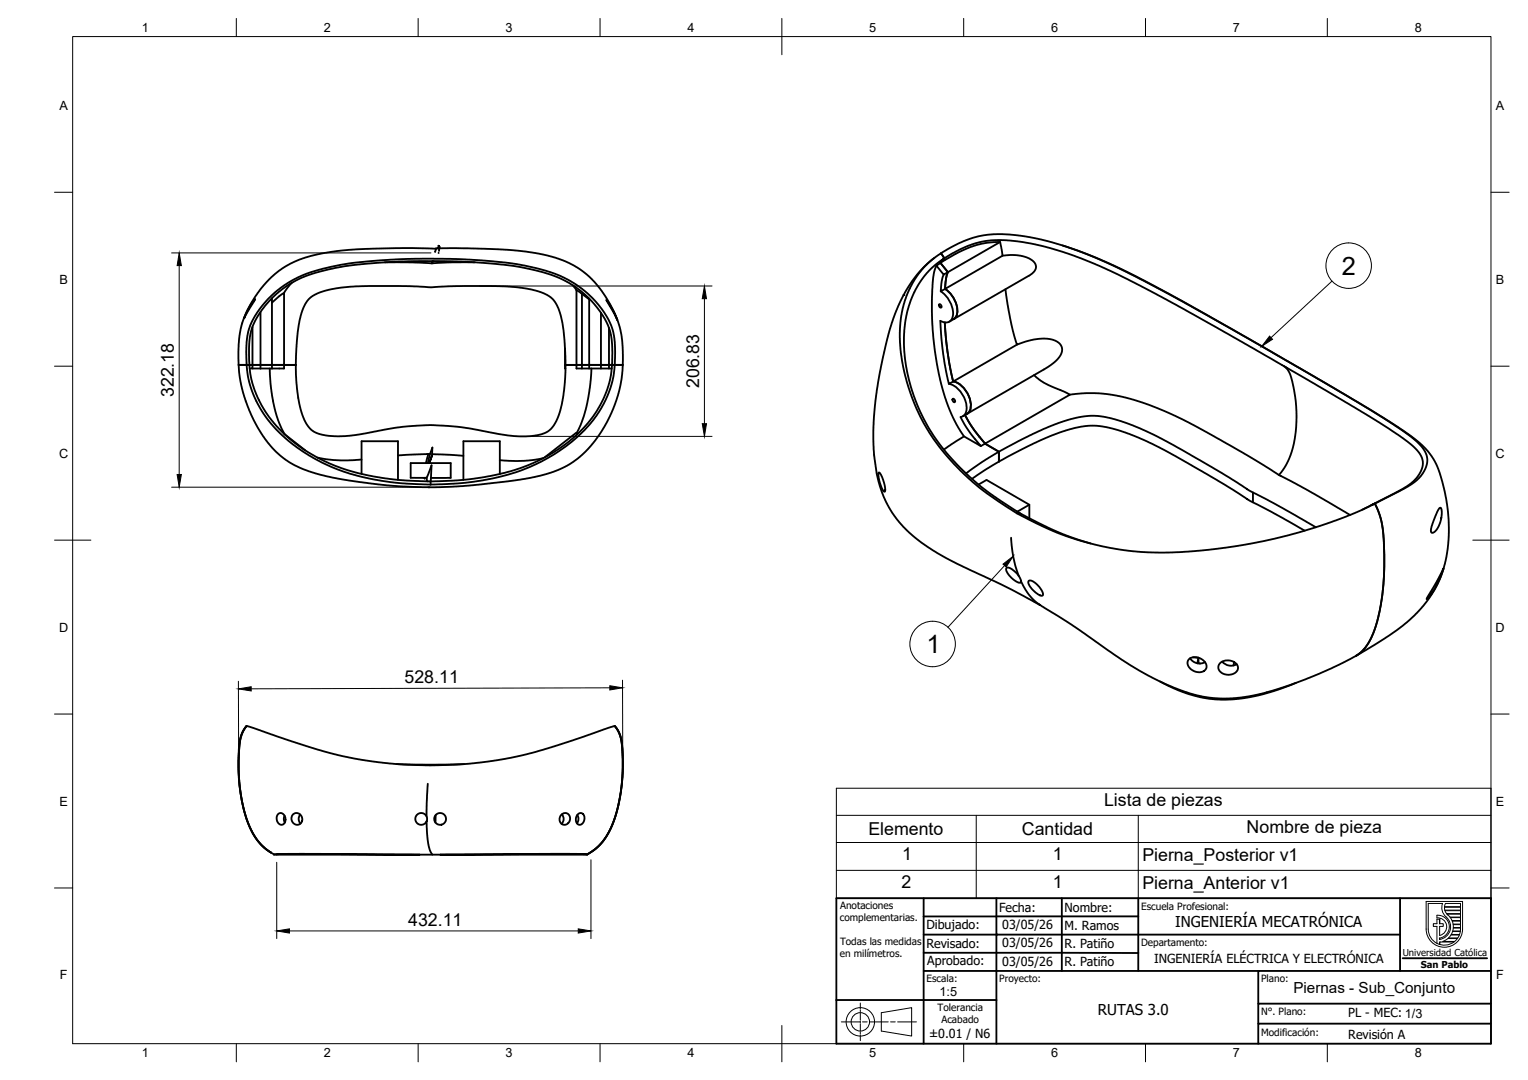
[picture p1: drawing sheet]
<svg xmlns="http://www.w3.org/2000/svg" width="420mm" height="297mm" viewBox="0 0 420 297" stroke-linecap="round" stroke-linejoin="round" font-family="sans-serif">
<!-- layer: Visible -->
<g fill="none" stroke="#000" stroke-width=".51">
<path d="M80.2 77.8l-2.1 2.8M105.8 72.2h7.7l5.2 .2M119 71.8l-.3 .6M119.9 68.3l-.3 1M120.4 68.1v.2M120.5 67.6h.1M120.6 69.6h.1M120.6 67.6l.1 1.4M120.6 67.6l.4 .7M120.6 68.3l-18.2 .1-9.6 .6-4.5 .8-4.2 1-2.6 .9-3 1.5-2.9 2.1-3 3.1-2.4 3.2-2.4 4.2-1.3 3.4-.6 3-.3 3.8v4.4M120.7 68.3l12.5 .1 6.2 .3 5.1 .5 4.5 .7 3.6 .9 2.9 1.1 3.2 1.6 3.2 2.5 2.4 2.6 2.4 3.2 2.4 4.5 1.1 3 .8 3.4 .3 4-.1 3.7M130.6 72.1l-11.9 .3"/>
<path d="M157.5 78.5l1 1.3M158.5 79.8l3.5 2.5M158.5 79.8v20.6h1.5v-19.6M257 70.9l-1.8 1.5-2.5 2.5-1.8 2.3-2 3.2-2.8 5.9-1.4 4.2-1.1 4.3-2.5 12.5-.9 8.9-.1 4.7 .2 4.2 .8 5.2 .8 3.2 1.7 4.6 2.4 3.9 3.4 4 4 3.3 4.3 2.8 4.3 2.4 13.2 6.2 10.8 5.7M257.5 73.1l1.1-.8 2 2.6-1.1 .6zM257.5 73.1l-.6 1.8-.4 2.9-.2 9.7 .7 8.9 1.7 8.6 1.1 4.2 1.2 3.2 1.4 3.1 1.9 3.4 .8 1.1 4.6 2.7-3.1-3.8-2.5-4.2M259.5 75.5l-.5 1.7-.3 2.9 1.2-.6M259.9 79.5a7.4 7.4 0 0 1 3.2 7.1l-.9 1.2M260.6 74.9l-.4 1.5-.3 3.1M275 66.6l-14.4 8.3-2-2.6 1.1-1.3-2.4 1.7-2 1.9a29.3 29.3 0 0 0-6.5 23.3 51.5 51.5 0 0 0 17.8 33.2l5.8 4.7 8.2 5.4M275.7 70.3l-15.8 9.2 .3-3.1 .4-1.5M276.5 79.6l1.6 9.6 1.5 5.6 4.7-1.4 2.5-.3 1.9 .2 1.7 .5 1.1 .9 .6 1.3-.2 1.1-1.3 1.9-2.2 1.8-23.6 13.7"/>
<path d="M292.2 67.5l6.3 2.2 6.7 2.8 7.1 3.5 9.2 4.8 41.7 23.8 13.8 8.2 7.5 4.7 5.5 4 2 1.9 1.7 2.1 1.2 2.2 1 2.3 1.6 6.3a38.6 38.6 0 0 1-2.6 25.1l-2.6 4.1-4 4.4a86.2 86.2 0 0 1-15.4 10.5M69.4 89.9v10.5h-.8M69.9 82.5l.2-.2-3 5.2 1.2-2.6zM71.6 85.8v15.6M74.8 83.2l3.3-2.6v19.8h-1.3M74.8 82v19.4M84.9 82.3l1.1-.9 1.2-.7 3.1-1 6.1-.8 4.9-.2h10.4l6.5 .3 9.2-.3 12.1 .1 6.3 .8 2.2 .5 2.4 1 1.9 1.5 1.4 2.5 .9 3.7 .6 4.7 .3 7.3-.4 6.5-.7 4.1-1.4 4.4-1.1 1.7-1.3 1.2-2 .8-2.7 .5h-2.9l-3.3-.2-12.5-2.3-8.5-.6-9.4 .7-10.8 1.9-3.5 .4h-4.6l-1.9-.3-1.7-.6-1.2-.8-.9-.9-1-1.8-.7-1.8-1.1-4.8-.5-5.7 .1-7.4 .7-6.7 1.1-4.2zM155.4 95.8v4.6h3.1v1h9.7M162 82.1v19.3M165.2 86v15.4M166.7 82.5l1.6 2.3 1.4 3.2zM167.4 90.2v10.2h.9"/>
<path d="M258.2 83.7l.5 .2 .2 .6-.5-.1zM258.6 88.2l.8 9.4 1.5 8 1.2-.7M258.7 80.1a7.2 7.2 0 0 1 3.1 7.5 2.09 2.09 0 0 1-3.2 .6M261 88.5l22.2-12.8 1.1-.9 .5-1-.1-1.1-.3-.6-1.1-.8-1-.5-3.2-.6-3.4 .1-.7-3.7-4 .2-3.9 1.1-4 1.8-4.5 2.6 .9-1.1 1.9-1.2 5.3-2.6 3.3-.9 3.7-.5 3.1 .1 4.9 .6 4.6 .9 5.9 1.7 10.1 3.8 8 3.8 10.4 5.5 24.3 13.6 30.6 17.9 8.6 5.6 4.3 3.2 1.7 1.7 .9 2v2.1l-1.1 2.4-1.4 1.6-2 1.4-9.5 5M279.6 94.8l-17.5 10.1-1.6-8.3-.7-7.9 .7 7.9 1.6 8.3M65.6 100.4h3M65.6 100.4l.4 3.6 .8 3.7 1.3 3.9 1.7 4.1 2.5 4.2 2.1 2.7 2.5 2.6 2.6 1.9 3.3 1.7 2.7 1 4.1 1.1 4.5 1 11.9 1.5 11.8 .6 9.5-.3 15.6-1.8 3.9-.7 4.7-1.2 2.5-1 2.6-1.3 3.4-2.6 2.5-2.5 2-2.6 2.5-4.1 1.7-3.6 1.2-3.7 1-4.2 .3-4M65.6 100.4h2.2l-.1-4.8 .3-3.2 .8-2.8 1.4-2.8 2.1-3 2.3-2.4 2.3-2 2.6-1.8 2.5-1.4 3.6-1.4 8.2-2 4.1-.6 6.9-.6 11.5-.5 11.6 .2 12.6 1.1 4.1 .7 5.1 1.2 3.5 1.2 2.8 1.3 3.5 2.2 2.4 2 2.6 2.8 1.7 2.3 1.9 3.5 .7 2.8 .3 3.2-.1 4.8h2.2M68.6 100.4l.3 3.1 .9 3.3 1.1 2.6 2.1 3.8 2.2 3.1 2.6 2.7 2.5 2.3 3.8 2.7 6.3 3.4 4.4 1.7 4.1 1.1 3.7 .8 5.5 .9 10.3 .5M68.6 100.4h.8v1h-.7M68.6 100.4h-.8l.5 3.9 1 3.4 1.4 3.1a40.7 40.7 0 0 0 20.4 17.6l5.3 1.9 6.8 1.6 7.3 1 7.9 .4M68.6 100.4l-.1-4.7 .2-2.8 .5-2.5 .9-2.1 2-3.2 2.4-2.8 2.3-2.1 2.9-2.1 3.2-1.7 3.2-1.2 8.4-1.9 11.6-1.2 9.6-.3 12.4 .2 13 1.1 8.5 1.9 3.4 1.1 3.2 1.6 2.9 1.9 3.2 2.8 2.7 3.2 1.4 2.3 1.3 2.9 .4 2.2 .3 3.8-.1 3.6"/>
<path d="M69.4 100.4h5.4zM69.4 101.4h2.2M71.6 101.4h3.2M74.2 101.4l.3 5.4 1 5.7 1.3 3.8 1.5 3.2M74.8 100.4h2M76.8 100.4h4.5M78.2 119.4l5.7 4.5M80.8 100.4h.1M81.3 100.4h-3.2v1h-3.3M155.5 101.4l-.1-1h12h-7.4v1M158.8 119.4l-.3-.4-8.7 6.8M162.6 101.4l-.4 5-1 5.7-1.3 4.1-1.3 2.9"/>
<path d="M168.3 100.4l-.6 4.2-1.5 4.6-2.2 4-2.7 3.6a46.9 46.9 0 0 1-29 14.6l-6.7 .7-7.2 .3M168.3 100.4h-.9v1M168.3 100.4h.7l-.2 2.3-.5 2.6-1.2 3.5-2.5 4.6-3.3 4.3a50.6 50.6 0 0 1-31.5 14.9l-4.1 .4-7.3 .3M168.3 100.4h2.9M260.9 105.6a7 7 0 0 1 4.8 7.6 1.87 1.87 0 0 1-1.6 1.5M261.9 109.7l.6 .2 .1 .7-.5-.2zM262.1 104.9a6.8 6.8 0 0 1 4.5 8.2l-.7 .7M265.4 114.1l1.6 2.9 2.3 3.1M284.4 103.2l2.7 2.1 7.1 3.2-23.3 13.5-1.6-1.9M353 100.7l.7 .5 .8 1.3 .8 2.5 1 5 .2 5.8-.4 4.7-.9 3.8-1.5 3.4-2 2.9-10.1-6.2-13.6-7.6-6.5-3.2-5.8-2.3-6.2-2-5.2-.9-5.5-.3-4.6 .4M353.5 101l.4 .3M87.3 125.9l2.2 .4 4.2 .3 5.7-.2"/>
<path d="M99.4 130.4v-9h10v10.6M109.4 125.3l7.6-.4a.44 .44 0 0 1 .7 0 .44 .44 0 0 1-.1 .6l-.5 1.9M116.8 131.4h-3.9v-4h11v4l-5.4 .1M116.8 131.4v.3M116.8 131.4h.5M117.3 131.4l.2 1M117.3 131.4l1.4-3.4-.3 4.4M117.8 124.9h.5M118.4 132.4v.9M118.8 125.3l-.8 2.1zM118.8 125.3l.1-2.2-1.2 4.3M118.8 124.9l8.6 .5"/>
<path d="M137.4 130.4v-9h-10v10.6M149.4 126l-2.2 .4-3.2 .4-6.6-.2M241.6 130h.3l.2 .4 .7 1.6 .6 2.9a.32 .32 0 0 1-.3 .4 .32 .32 0 0 1-.3-.5l-1.1-2.7zM265.1 120l-5.6 3.7M269.1 133.3l2.2-1.3 11.7 6.8v3.7M269.3 120.1l1.6 2M269.7 122.7l1.1-.7 3.9 2.3v2.7l-7.4 4.7M270.9 122l3.8 2.2v2.7M274.7 124.3l-4.8 2.8-4.3 3.1M274.7 126.9l11.1-5.7 7.3-2.8 2.7-.7 3.5-.6h2.2l3.2 .5 3.5 .9 3.6 1.4 8.1 3.8 14.5 8.2 9.2 5.8 5.9 3 9.3 5.3M274.7 124.2l9.3-4.9 4.4-1.9 3.9-1.5 3.5-1 2.4-.4 2.7-.2 3.1 .4 5.6 1.6 5.1 2.1 4.7 2.3 10.6 5.9 14.5 8.8v2.8M283 138.8l-3.3 1.9"/>
<path d="M344.5 135.5l6 3 11.3 6.5M351.7 130.6l7.2 3.9 12.3 7.1M377.1 138.9l-2.5 1.3M377.1 138.9l.9-.4-5.6 2.6-6.6 2.6-8.7 2.8-6.9 1.7-7.7 1.6-6.9 1-7.2 .8-6.9 .4-5.6-.1-4.3-.3-6-.8-4.7-1.1-5-1.3-5.4-2-5.2-2.3-5.7-2.9M377.1 138.9l.9-.4 .6 1.1 1.1 3 .5 2.7 .4 7.4-.3 9.3-.9 5.9-.7 2.9-1.2 3.5-2 3.7-1.3 1.4-1.3 1M395.8 139.8l.4-.1 .3 1-.5 2.9-1.1 2.2-.6 .6-.6 .1-.3-.5 .3-1.3 1.4-3.8zM276.7 156.3l.5-.2 .6 .2 1.7 1.3 1.1 1.7 .1 .9-.4 .1-.5-.2-1.5-1-1.3-1.5-.3-.7zM278 147.9l.7 5.5 1.4 5M279.6 141.2l1 .1 7.6 3.8 4.2 1.8 7.5 2.6M279.6 141.2l-6.4-4.3a58 58 0 0 1-23.9-32l-1.3-5.7-.5-5.2 .1-5.3 .9-4.9 1.5-4.2 2.6-4.3 2.8-3.1 3.4-2.6 .9 1.4-.9-1.4 .6-.3a28 28 0 0 1 21.6-4.4l7.2 1.5 8.2 2.5 9.1 3.9 9 4.4 24.3 13.4 35.8 20.8 10.4 6.6 3.6 2.6 2.3 2.2 1.2 2 .4 2-.6 2.1-1.2 2-1.5 1.5-2 1.4-9.2 4.7 1.7 4.1 .7 4.6 .2 8.7-.4 6.9-1.2 6.9-1.5 4.6-2 3.7-1.3 1.4-1.3 1M280.8 159.9l2.1 3.6 2.2 2.3 9.5 6 13.9 9.6 4.8 3.1 5.3 2.7 5.3 2.4 5.3 1.7 3.5 .6 4.3 .2 4.3-.3 5.5-1 6.2-1.8 7.2-2.6 6-2.6 6.7-3.4M282.9 159.8l.7-.1 1.2 .8 1.3 1.4 .7 1.4a.49 .49 0 0 1-.3 .6 .49 .49 0 0 1-.6-.2l-1.3-.9-1-1-.8-1.2z"/>
<path d="M396.9 156.4l-.9 2.6-1.2 2.5-1.2 1.9-1.3 1.4zM67.7 199.7l-1.3 2.6-.6 3.5-.2 6.8 .3 3.5 .6 4 1.4 5.3 1.7 3.8 1.2 1.9 1.2 1.5 2.5 1.9a18.5 18.5 0 0 1-7.6-12.3l-.3-1.4a42.3 42.3 0 0 1-.2-18.7zM169 199.7l1 1.4 .7 1.7 .5 4.7a42.5 42.5 0 0 1-3.8 21.5l-2.4 3.3-1.5 1.4-1.9 1.2 3.2-2.3 2-2.7 1.9-4 1.4-4.6 .7-4.1 .3-3.4 .1-6.3-.5-4.7-.7-1.6zM319 187.4l3.9 2 4.1 1.5 3.9 1 4.8 .5 5-.2 5.3-.9 4.4-1.3 6-2.2M326.9 181.3l.9-.5h1.3l1.4 .5 .9 1a1.76 1.76 0 0 1-.1 2.1 1.76 1.76 0 0 1-2 .5l-1.5-.6-1.1-1.2a1.61 1.61 0 0 1 .2-1.8zM327.3 181a3.1 3.1 0 0 0 4.1 1.1M328 180.8l1.5 .1M329.2 182.4l.3-1.5-.1 1.6M329.5 182.3l.5 .2M335.5 182.4l1.2-.7h1.4l1.2 .4 .8 .7a1.94 1.94 0 0 1-2 2.8l-1.6-.2-1-.7a1.61 1.61 0 0 1 0-2.3zM336.1 182a3.1 3.1 0 0 0 4 .7M339.4 182.1l-.2 .9"/>
<path d="M109 210.1l8.2 .2 10.4-.2M117.6 215.6l-.3 8.9M74.5 234.5l-2.7-2.2-2.1-2.7-1.7-3.9-1.6-5.8-.7-6.5v-7.2l.7-4.1 1.4-2.4 16.4 5.5 9.7 2.7 5.4 1.1 7.8 1 11 .5 11.2-.5 11.1-1.6 5.8-1.3 4.5-1.3 18.1-6.1a.52 .52 0 0 1 .7 .6l.7 1.2 .6 2.1 .4 5.1-.2 6.3-1 6.7-1.3 4.4-2.1 4.1-2.2 2.7-2.8 2M74.5 234.5l.8 .6h40.1l-31.7-.3-8.4 .2M76.4 224l.5-.3 .5-.1 .6 .4 .3 .5 .1 1.4-.6 .9-.9-.1-.7-.8-.1-1.1zM78.3 224.3l-.3 .8 .3 1.1M80.5 224.1l.5-.4 .7-.1 1 .5 .4 1.1v.7l-.4 .6-1.1 .4-1-.5-.5-1.2zM82.5 224a1.91 1.91 0 0 0 .1 2.5M115.4 235.1h5.7M117.3 225.9l.5 6.3 .5 1.8 .6 1.1M119.8 224.2l-.1 2M154.3 224.1l.6-.4 .7-.1 .6 .3 .4 .5 .1 1.2-.7 1-1.1 .2-.8-.6-.2-1.1z"/>
<path d="M154.5 224a1.89 1.89 0 0 1-.1 2.6M158.7 224.2a1.93 1.93 0 0 1-.1 2.2M158.8 224.1l.4-.4 .7-.1 .5 .4 .3 .5-.2 1.4-.4 .7-.5 .2-.8-.1-.4-.8v-1zM161.6 234.9l-40.5 .2 30.4-.3 10 .2"/>
<circle cx="115.8" cy="225.2" r="1.62"/>
<circle cx="121" cy="225.2" r="1.63"/>
</g>
<g fill="#000">
<circle cx="248.5" cy="81.2" r=".25"/>
<circle cx="117.8" cy="134" r=".25"/>
</g>
<!-- layer: BORDER -->
<g fill="none" stroke="#000" stroke-width=".27">
<path d="M20 10.1h390v276.9h-390zM65 5.1v5M115 5.1v5M165 5.1v5M215 5.1v10M265 5.1v5M315 5.1v5M365 5.1v5M15 52.9h5M410 52.9h5M15 100.7h5M410 100.7h5"/>
<path d="M15 148.6h10M405 148.6h10M15 196.4h5M410 196.4h5M15 244.2h5M410 244.2h5M65 287v5M115 287v5M165 287v5M215 282.1v9.9M265 287v5M315 287v5"/>
<path d="M365 287v5"/>
</g>
<!-- layer: Title (ISO) -->
<g fill="none" stroke="#000" stroke-width=".51">
<path d="M230 247h180v40h-180zM254 252.1v14.9h20v-9.9h-20M254 252.1h20M254 247v5.1M274 252h39M274 252.1v5h111M274 247v5.1M292 247v20M313 247v20M385 247v20M230 275h44M254 262.1h59"/>
<path d="M254 267v20M346 267h-72v20M385.7 263.6h23.2M410 276h-64v5.5M410 267h-64v9M409.9 281.5h-63.9v5.5"/>
</g>
<circle cx="274" cy="257.1" r=".25" fill="#000"/>
<g fill="none" stroke="#000" stroke-width=".27">
<path d="M236.6 275.9v1.6M236.6 277.7v.5M236.6 278.5v2.1M242.3 278.5l8.4-1.4v7.9l-8.4-1.4zM231.4 281.1h5.1M236.6 280.8v.5M236.6 281.6v2M236.6 283.9v.5M236.6 284.6v1.6M237.2 281.1h1.2M239.1 281.1h5.1M244.9 281.1h1.3"/>
<path d="M246.8 281.1h5.2"/>
<circle cx="236.6" cy="281" r="3.9"/>
<circle cx="236.6" cy="281" r="2.53"/>
</g>
<!-- layer: TITLEBLOCK -->
<g fill="none" stroke="#000" stroke-width=".27">
<path d="M392.2 247.9h10v7.6a5 5 0 0 1-5 5 5 5 0 0 1-5-5zM395.1 252.5v-.8a3.2 3.2 0 0 1 3.4 2.8 3.2 3.2 0 0 1-2.6 3.5M395.1 252.5a2.44 2.44 0 0 1 2.7 2 2.44 2.44 0 0 1-1.9 2.8M395.9 257.3v-2.5h1v-.8h-1v-1.2h-.8v1.2h-1v.8h1v4.7M395.9 259.1v.7M396.7 258.9l1.4-.8h2.7l-.8 .8zM397.2 249.5h4.4v.8h-4.3zM397.2 249.4l.3-.9h4.1v.9h-4.4M397.3 250.5l.5 .8h3.8v-.8h-4.3M397.6 252.2a3.5 3.5 0 0 1 1.2 3.7 3.5 3.5 0 0 1-2.9 2.5v-.4M397.6 252.2l-1-1.4-.1-1.2 .2-1.1h-4v7a4.4 4.4 0 0 0 2.5 4 4.4 4.4 0 0 0 4.6-.4h-3.9M397.9 251.4h3.7v.8h-2.9l-.6-.6"/>
<path d="M398.8 252.4h2.8v.8h-2.3zM399 257.2h2.3l-.4 .8h-2.6zM399.3 253.3l2.3 .1v.8l-2-.1zM399.4 256.2h2.1l-.2 .8h-2.2zM399.6 254.3h2v.8h-2zM401.6 256.1v-.8h-2l-.1 .8h2.1"/>
</g>
<path d="M395.9 252.8v1.2M395.9 258v.4M395.9 259.1v.7M397.9 251.4l.2 .2" fill="none" stroke="#000" stroke-width=".36"/>
<!-- layer: Parts Lists -->
<path d="M230 216.8h180v30.2h-180zM230 224.2h180M230 231.7h180M230 239.4h180M268.4 224.2v22.8M313 224.2v22.8" fill="none" stroke="#000" stroke-width=".27"/>
<!-- layer: Balloons -->
<g fill="none" stroke="#000" stroke-width=".27">
<circle cx="370.9" cy="73.1" r="6.3"/>
<circle cx="256.4" cy="177.1" r="6.3"/>
</g>
<!-- layer: 0 -->
<path d="M349.1 92.4l.8 .9-3 2zM275.8 155.2l2.8-2.2-1.9 2.9z" fill="#000" stroke="#000" stroke-width=".27"/>
<path d="M366.2 77.3l-16.7 15.6M276.2 155.6l-15.6 16.9" fill="none" stroke="#000" stroke-width=".27"/>
<!-- layer: FD_Dimensions -->
<path d="M47.2 69.6h71.3M49.3 73.1v57.4M131.8 78.7h64M193.7 82.2v34.3M47.2 134h68.5M145.9 120h49.9M65.6 187.4v21M167.7 189.2l-98.6 .2M171.2 187.1v21M76.1 237.2v21M162.5 236.5v21.7M79.6 256h79.4" fill="none" stroke="#000" stroke-width=".27"/>
<path d="M49.3 69.6l.6 3.5h-1.2zM193.7 78.7l.6 3.5h-1.2zM193.1 116.5h1.2l-.6 3.5zM48.7 130.5h1.2l-.6 3.5zM65.6 189.5l3.5-.6v1.1zM167.7 188.6l3.5 .6-3.5 .6zM76.1 256l3.5-.5v1.1zM159 255.5l3.5 .5-3.5 .6z" fill="#000" stroke="#000" stroke-width=".27"/>
<g font-size="7">
<text x="369" y="75.6">2</text>
<text x="254.7" y="179.6">1</text>
</g>
<g font-size="4.9">
<text x="192.2" y="106.8" transform="rotate(-90 192.2 106.8)">206.83</text>
<text x="47.8" y="109.2" transform="rotate(-90 47.8 109.2)">322.18</text>
<text x="111.2" y="187.9">528.11</text>
<text x="303.6" y="221.8">Lista de piezas</text>
<text x="238.8" y="229.7">Elemento</text>
<text x="281" y="229.7">Cantidad</text>
<text x="342.8" y="229.2">Nombre de pieza</text>
<text x="248" y="236.6">1</text>
<text x="289.5" y="236.6">1</text>
<text x="314.1" y="236.7">Pierna_Posterior v1</text>
<text x="247.9" y="244.3">2</text>
<text x="289.5" y="244.3">1</text>
<text x="314.1" y="244.4">Pierna_Anterior v1</text>
<text x="112.2" y="254.6">432.11</text>
</g>
<text font-size="4.2" x="355.6" y="273.2">Piernas - Sub_Conjunto</text>
<g font-size="4.1">
<text x="323.2" y="255.1">INGENIERÍA MECATRÓNICA</text>
<text x="301.9" y="279.1">RUTAS 3.0</text>
</g>
<g font-size="3.5">
<text x="39" y="8.8">1</text>
<text x="89" y="8.8">2</text>
<text x="139" y="8.8">3</text>
<text x="189" y="8.8">4</text>
<text x="239" y="8.8">5</text>
<text x="289" y="8.8">6</text>
<text x="339" y="8.8">7</text>
<text x="389" y="8.8">8</text>
<text x="16.3" y="30.2">A</text>
<text x="411.3" y="30.2">A</text>
<text x="16.3" y="78">B</text>
<text x="411.3" y="78">B</text>
<text x="16.2" y="125.9">C</text>
<text x="411.2" y="125.9">C</text>
<text x="16.2" y="173.7">D</text>
<text x="411.2" y="173.7">D</text>
<text x="16.3" y="221.6">E</text>
<text x="411.3" y="221.6">E</text>
<text x="16.4" y="269.4">F</text>
<text x="411.4" y="269.4">F</text>
<text x="258.3" y="273.9">1:5</text>
<text x="39" y="290.8">1</text>
<text x="89" y="290.8">2</text>
<text x="139" y="290.8">3</text>
<text x="189" y="290.8">4</text>
<text x="239" y="290.8">5</text>
<text x="289" y="290.8">6</text>
<text x="339" y="290.8">7</text>
<text x="389" y="290.8">8</text>
</g>
<g font-size="3.4">
<text x="274.7" y="250.8">Fecha:</text>
<text x="292.7" y="250.8">Nombre:</text>
<text x="254.7" y="255.5">Dibujado:</text>
<text x="275.6" y="255.6">03/05/26</text>
<text x="292.7" y="255.9">M. Ramos</text>
<text x="254.7" y="260.8">Revisado:</text>
<text x="275.6" y="260.6">03/05/26</text>
<text x="292.7" y="260.8">R. Patiño</text>
<text x="255" y="265.5">Aprobado:</text>
<text x="275.6" y="265.6">03/05/26</text>
<text x="292.7" y="265.8">R. Patiño</text>
<text x="317.4" y="264.7">INGENIERÍA ELÉCTRICA Y ELECTRÓNICA</text>
<text x="370.7" y="279.8">PL - MEC: 1/3</text>
<text x="255.5" y="285.5">±0.01 / N6</text>
<text x="370.7" y="285.7">Revisión A</text>
</g>
<g font-size="2.8">
<text x="231" y="250.1">Anotaciones</text>
<text x="313.8" y="250.2">Escuela Profesional:</text>
<text x="230.9" y="253.4">complementarias.</text>
<text x="230.9" y="263.2">en milímetros.</text>
<text x="231" y="259.9">Todas las medidas</text>
<text x="313.8" y="260.1">Departamento:</text>
<text x="254.8" y="270.1">Escala:</text>
<text x="274.8" y="270.1">Proyecto:</text>
<text x="346.8" y="270.1">Plano:</text>
<text x="257.8" y="278.1">Tolerancia</text>
<text x="258.8" y="281.4">Acabado</text>
<text x="346.8" y="279.1">N°. Plano:</text>
<text x="346.8" y="284.8">Modificación:</text>
</g>
<g font-size="2.6">
<text x="385.7" y="263">Universidad Católica</text>
<text x="390.7" y="266.2">San Pablo</text>
</g>
</svg>
